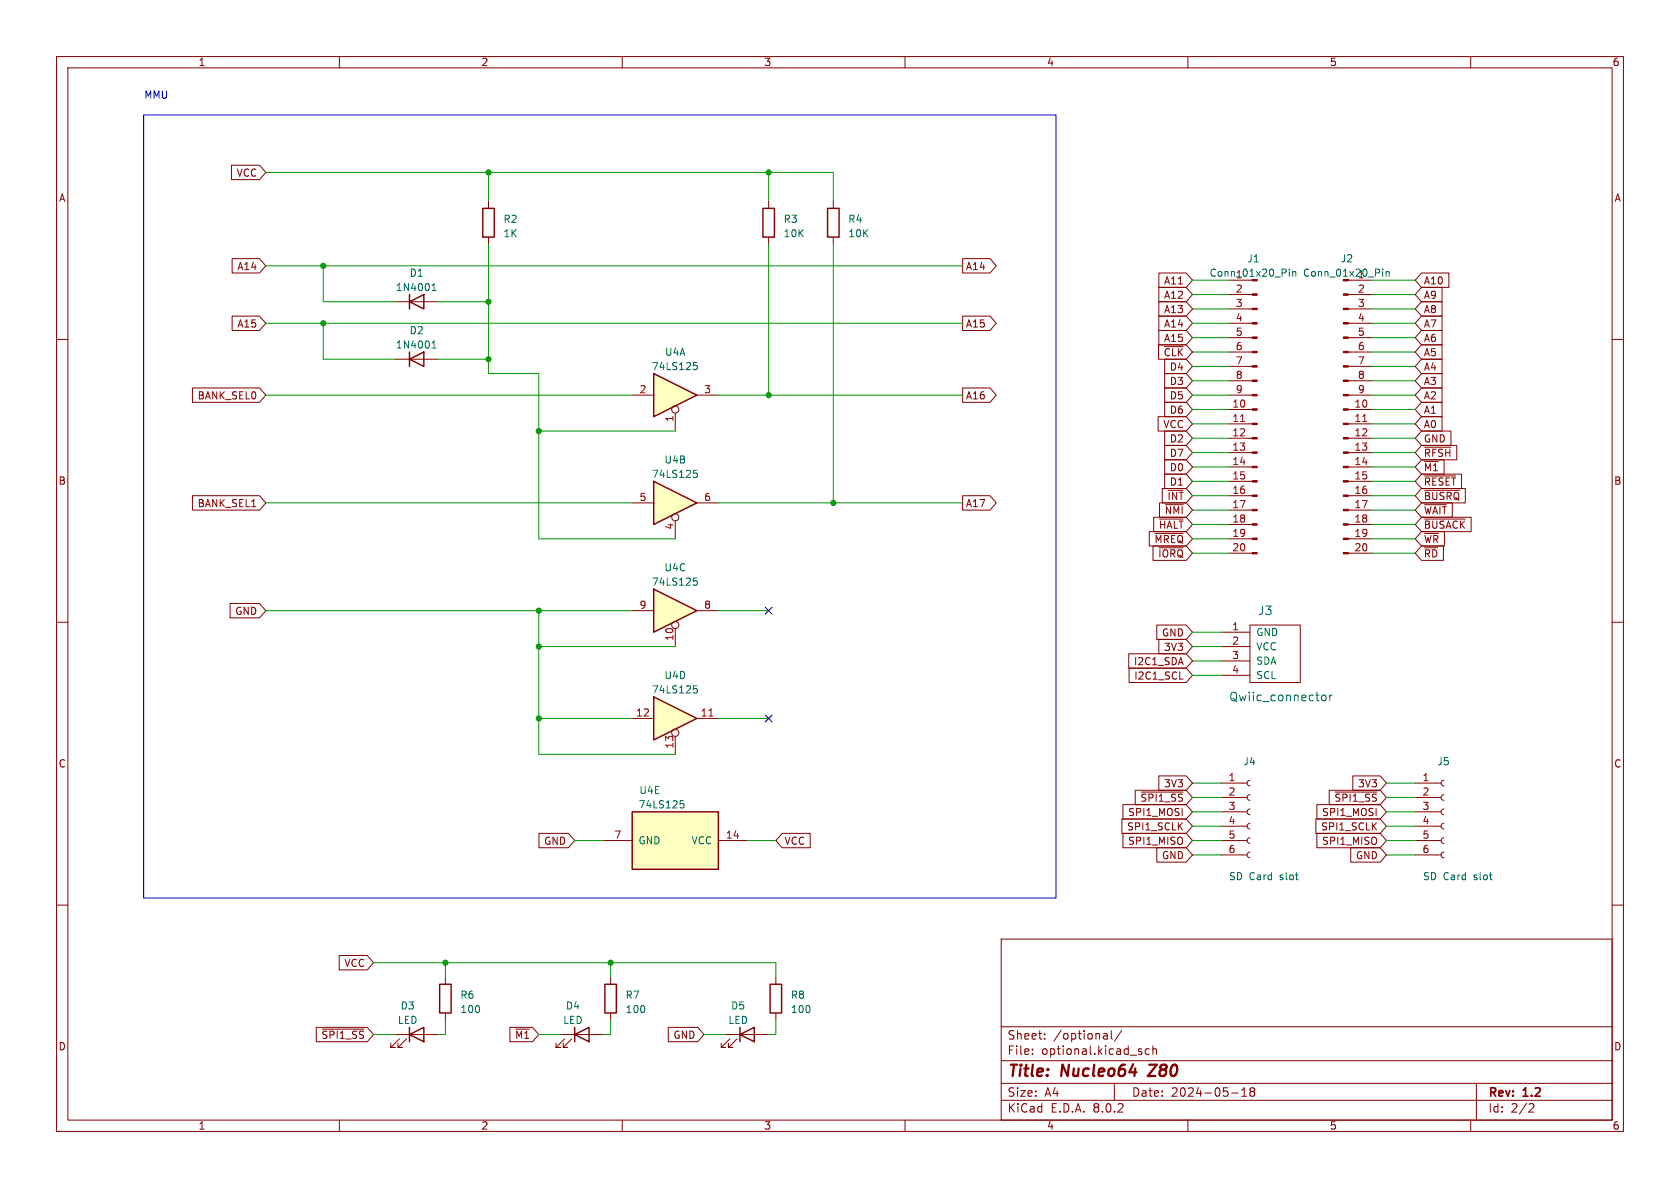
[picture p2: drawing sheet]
<svg xmlns="http://www.w3.org/2000/svg" width="297mm" height="210mm" viewBox="0 0 297 210" stroke-linecap="round" stroke-linejoin="round" font-family="sans-serif">
<g fill="none" stroke="#840000" stroke-width=".18">
<path d="M10 10h277v190h-277zM12 12h273v186h-273zM60 10v2M110 10v2M160 10v2M210 10v2M260 10v2M10 60h2M285 60h2M10 110h2M285 110h2M10 160h2"/>
<path d="M285 160h2M177 166h108v32h-108zM60 198v2M110 198v2M160 198v2M177 194.5h108M177 191.5h108M177 187.5h108M177 181.5h108M182.5 186.3v.1M182.5 185.5v.1M184.7 183.6v.1"/>
<path d="M184.7 182.8v.1M195.2 182.7h.3l.2 .2v.8M195.7 183.6l-.5 .1M195.7 183.1h-.5M196.5 182.2v1.3l.2 .2M197 191.5v3M198.3 182.1l-1.3 2M201.8 186v.3M203.2 185.5l-.5-.1-.2 .3v.4l.1 .2h.6M203.8 185.5l.2-.1 .4 .1 .1 .9M203.8 184.9v1.5M210 198v2"/>
<path d="M217.7 193.2h1.2M219.5 193.8h.9M219.5 192.7l.5-.4v1.5M221.2 192.9l-.2 .3v.3l.2 .3 .5-.1 .1-.2-.1-.4-.2-.2M221.2 192.9l-.2-.2 .2-.4 .5 .1 .1 .2-.3 .3M221.2 192.9h.3M260 198v2M261 191.5v6.5M270.5 195.1l.5 .1 .2 .3-1 1.1h1"/>
</g>
<path d="M204.5 188.2l-1.6 2h1.4" fill="none" stroke="#840000" stroke-width=".4"/>
<path d="M115.6 85.1l7.6 3.8-7.6 3.8z" fill="#ffffc2"/>
<path d="M115.6 85.1l7.6 3.8-7.6 3.8z" fill="none" stroke="#840000" stroke-width=".25"/>
<g fill="none" stroke="#840000" stroke-width=".18">
<path d="M111.8 88.9h3.8M119.4 92.1v3.2M123.2 88.9h3.8"/>
<circle cx="119.4" cy="91.4" r=".63"/>
</g>
<path d="M122.6 83.1h.6M122.7 83.6h.3l.3 .3-.1 .4-.5 .1" fill="none" stroke="#006464" stroke-width=".18"/>
<path d="M115.6 123.2l7.6 3.8-7.6 3.8z" fill="#ffffc2"/>
<path d="M115.6 123.2l7.6 3.8-7.6 3.8z" fill="none" stroke="#840000" stroke-width=".25"/>
<g fill="none" stroke="#840000" stroke-width=".18">
<path d="M111.8 127h3.8M119.4 130.2v3.2M123.2 127h3.8"/>
<circle cx="119.4" cy="129.5" r=".63"/>
</g>
<path d="M125.3 126.6h.8" fill="none" stroke="#a90000" stroke-width=".18"/>
<path d="M122.6 121.2h.6M122.7 121.7h.3l.3 .3-.1 .4-.5 .1" fill="none" stroke="#006464" stroke-width=".18"/>
<path d="M111.8 143.5h15.2v10.2h-15.2z" fill="#ffffc2"/>
<path d="M111.8 143.5h15.2v10.2h-15.2z" fill="none" stroke="#840000" stroke-width=".25"/>
<path d="M106.7 148.6h5.1M127 148.6h5.1" fill="none" stroke="#840000" stroke-width=".18"/>
<path d="M120.3 141.5h.6M120.4 142h.3l.2 .3v.4l-.5 .1" fill="none" stroke="#006464" stroke-width=".18"/>
<path d="M115.6 104.1l7.6 3.9-7.6 3.8z" fill="#ffffc2"/>
<path d="M134.9 36.8h2v5.1h-2zM115.6 104.1l7.6 3.9-7.6 3.8zM136.1 174h2.1v5.1h-2.1z" fill="none" stroke="#840000" stroke-width=".25"/>
<g fill="none" stroke="#840000" stroke-width=".18">
<path d="M135.9 35.6v1.2M135.9 41.9v1.3M111.8 108h3.8M119.4 111.1v3.2M123.2 108h3.8M137.2 172.7v1.3M137.2 179.1v1.2"/>
<circle cx="119.4" cy="110.5" r=".63"/>
</g>
<path d="M122.6 102.2h.6M122.7 102.7h.3l.3 .2-.1 .5h-.5" fill="none" stroke="#006464" stroke-width=".18"/>
<path d="M115.6 66l7.6 3.9-7.6 3.8z" fill="#ffffc2"/>
<g fill="none" stroke="#840000" stroke-width=".25">
<path d="M85.3 36.8h2.1v5.1h-2.1zM146.3 36.8h2v5.1h-2zM72.4 53.3l2.5-1.2v2.5zM72.4 52.1v2.5M72.4 63.5l2.5-1.3v2.6zM72.4 62.2v2.6M115.6 66l7.6 3.9-7.6 3.8zM77.7 174h2.1v5.1h-2.1zM106.9 174h2.1v5.1h-2.1zM72.4 182.9l2.5-1.3v2.6zM72.4 181.6v2.6M101.6 182.9l2.5-1.3v2.6z"/>
<path d="M101.6 181.6v2.6M130.8 182.9l2.5-1.3v2.6zM130.8 181.6v2.6"/>
</g>
<g fill="none" stroke="#840000" stroke-width=".18">
<path d="M40.9 29.2h5l1.1 1.3-1.1 1.3h-5zM86.4 35.6v1.2M147.3 35.6v1.2M41 45.7h4.9l1.1 1.3-1.1 1.3h-4.9zM41 55.9h4.9l1.1 1.3-1.1 1.2h-4.9zM69.8 53.3h7.7M86.4 41.9v1.3M147.3 41.9v1.3M170.2 55.9h4.8l1.1 1.3-1.1 1.2h-4.8zM170.2 45.7h4.8l1.1 1.3-1.1 1.3h-4.8zM204.9 53.3h4.8l1.1 1.3-1.1 1.3h-4.8zM204.9 50.8h4.8l1.1 1.3-1.1 1.2h-4.8z"/>
<path d="M204.9 48.3h4.8l1.1 1.2-1.1 1.3h-4.8zM204.9 55.9h4.8l1.1 1.3-1.1 1.2h-4.8zM204.9 58.4h4.8l1.1 1.3-1.1 1.3h-4.8zM217.2 59.7h4.2M217.2 57.2h4.2M217.2 54.6h4.2M217.2 52.1h4.2M217.2 49.5h3.8M238.4 59.7h4.2M238.4 57.2h4.2M238.4 54.6h4.2M238.4 52.1h4.2"/>
<path d="M238.8 49.5h3.8M251.3 53.3h3.6v2.6h-3.6l-1.1-1.3zM251.3 55.9h3.6v2.5h-3.6l-1.1-1.2zM251.3 58.4h3.6v2.6h-3.6l-1.1-1.3zM251.3 50.8h3.6v2.5h-3.6l-1.1-1.2zM251.3 48.3h4.8v2.5h-4.8l-1.1-1.3zM34 68.6h11.9l1.1 1.3-1.1 1.2h-11.9zM69.8 63.5h7.7M111.8 69.9h3.8M119.4 73v3.2M123.2 69.9h3.8M170.2 68.6h4.8l1.1 1.3-1.1 1.2h-4.8z"/>
<path d="M204.7 73.7h5l1.1 1.2-1.1 1.3h-5zM204.8 61h4.9l1.1 1.2-1.1 1.3h-4.9zM205.8 61.3h3.4M205.9 68.6h3.8l1.1 1.3-1.1 1.2h-3.8zM205.9 76.2h3.8l1.1 1.3-1.1 1.2h-3.8zM205.9 63.5h3.8l1.1 1.3-1.1 1.2h-3.8zM205.9 71.1h3.8l1.1 1.3-1.1 1.3h-3.8zM205.9 78.7h3.8l1.1 1.3-1.1 1.3h-3.8zM205.9 66h3.8l1.1 1.3-1.1 1.3h-3.8zM217.2 69.9h4.2M217.2 77.5h4.2M217.2 74.9h4.2"/>
<path d="M217.2 72.4h4.2M217.2 67.3h4.2M217.2 64.8h4.2M217.2 62.2h4.2M238.4 69.9h4.2M238.4 77.5h4.2M238.4 74.9h4.2M238.4 72.4h4.2M238.4 67.3h4.2M238.4 64.8h4.2M238.4 62.2h4.2M251.3 63.5h3.6v2.5h-3.6l-1.1-1.2z"/>
<path d="M251.3 61h3.6v2.5h-3.6l-1.1-1.3zM251.3 68.6h3.6v2.5h-3.6l-1.1-1.2zM251.3 66h3.6v2.6h-3.6l-1.1-1.3zM251.3 73.7h3.6v2.5h-3.6l-1.1-1.3zM251.3 78.7h6.2v2.6h-6.2l-1.1-1.3zM251.3 76.2h5.2v2.5h-5.2l-1.1-1.2zM251.3 71.1h3.6v2.6h-3.6l-1.1-1.3zM251.8 79.1h4.7M34 87.6h11.9l1.1 1.3-1.1 1.3h-11.9zM170.2 87.6h4.8l1.1 1.3-1.1 1.3h-4.8zM203.2 94h6.5l1.1 1.3-1.1 1.2h-6.5zM203.8 96.5h5.9l1.1 1.3-1.1 1.3h-5.9z"/>
<path d="M204 91.4h5.7l1.1 1.3-1.1 1.3h-5.7zM204.2 94.3h5M204.9 96.8h4.3M205 88.9h4.7l1.1 1.3-1.1 1.2h-4.7zM205 91.8h4.2M205.5 86.4h4.2l1.1 1.2-1.1 1.3h-4.2zM205.9 81.3h3.8l1.1 1.3-1.1 1.2h-3.8zM205.9 83.8h3.8l1.1 1.3-1.1 1.3h-3.8zM206 89.2h3.2M206.5 86.7h2.7M217.2 97.8h4.2M217.2 95.3h4.2"/>
<path d="M217.2 92.7h4.2M217.2 90.2h4.2M217.2 87.6h4.2M217.2 85.1h4.2M217.2 82.6h4.2M217.2 80h4.2M238.4 97.8h4.2M238.4 95.3h4.2M238.4 92.7h4.2M238.4 90.2h4.2M238.4 87.6h4.2M238.4 85.1h4.2"/>
<path d="M238.4 82.6h4.2M238.4 80h4.2M251.3 86.4h7.7v2.5h-7.7l-1.1-1.3zM251.3 91.4h8.8v2.6h-8.8l-1.1-1.3zM251.3 96.5h3.9v2.6h-3.9l-1.1-1.3zM251.3 83.8h7.1v2.6h-7.1l-1.1-1.3zM251.3 88.9h5.4v2.5h-5.4l-1.1-1.2zM251.3 94h4.1v2.5h-4.1l-1.1-1.2zM251.3 81.3h4v2.5h-4l-1.1-1.2zM251.8 86.7h6.2M251.8 91.8h7.2M251.8 84.1h5.5"/>
<path d="M251.8 89.2h3.9M40.7 106.7h5.2l1.1 1.3-1.1 1.2h-5.2zM199.5 115.6h10.2l1.1 1.2-1.1 1.3h-10.2zM199.6 118.1h10.1l1.1 1.3-1.1 1.3h-10.1zM204.5 110.5h5.2l1.1 1.3-1.1 1.2h-5.2zM204.9 113h4.8l1.1 1.3-1.1 1.3h-4.8zM215.9 111.8h5.1M215.9 114.3h5.1M215.9 116.8h5.1M215.9 119.4h5.1M221 110.5h8.9v10.2h-8.9zM200.7 139.7h9l1.1 1.3-1.1 1.2h-9z"/>
<path d="M204.9 137.2h4.8l1.1 1.2-1.1 1.3h-4.8zM208.6 120.1h.6M215.9 138.4h4.6M221 137.9l-.4 .2-.1 .3 .1 .4 .4 .1M235 139.7h9l1.1 1.3-1.1 1.2h-9zM239.2 137.2h4.8l1.1 1.2-1.1 1.3h-4.8zM250.2 138.4h4.6M255.3 137.9l-.4 .2-.1 .3 .1 .4 .4 .1M95.3 147.3h5.2l1.1 1.3-1.1 1.3h-5.2zM138.3 147.3h4.9v2.6h-4.9l-1.1-1.3zM198.3 144.8h11.4l1.1 1.3-1.1 1.2h-11.4zM198.5 147.3h11.2l1.1 1.3-1.1 1.3h-11.2z"/>
<path d="M198.5 142.2h11.2l1.1 1.3-1.1 1.3h-11.2zM201.7 140h7.5M204.5 149.9h5.2l1.1 1.2-1.1 1.3h-5.2zM215.9 151.1h4.6M215.9 148.6h4.6M215.9 146.1h4.6M215.9 143.5h4.6M215.9 141h4.6M221 150.6l-.4 .2-.1 .3 .1 .4 .4 .1M221 148.1l-.4 .1-.1 .4 .1 .3 .4 .2M221 145.5l-.4 .2-.1 .4 .1 .3 .4 .2M221 143l-.4 .2-.1 .3 .1 .4 .4 .1"/>
<path d="M221 140.5l-.4 .1-.1 .4 .1 .3 .4 .2M232.6 144.8h11.4l1.1 1.3-1.1 1.2h-11.4zM232.8 142.2h11.2l1.1 1.3-1.1 1.3h-11.2zM232.8 147.3h11.2l1.1 1.3-1.1 1.3h-11.2zM236 140h7.5M238.8 149.9h5.2l1.1 1.2-1.1 1.3h-5.2zM250.2 151.1h4.6M250.2 148.6h4.6M250.2 146.1h4.6M250.2 143.5h4.6M250.2 141h4.6M255.3 150.6l-.4 .2-.1 .3 .1 .4 .4 .1"/>
<path d="M255.3 148.1l-.4 .1-.1 .4 .1 .3 .4 .2M255.3 145.5l-.4 .2-.1 .4 .1 .3 .4 .2M255.3 143l-.4 .2-.1 .3 .1 .4 .4 .1M255.3 140.5l-.4 .1-.1 .4 .1 .3 .4 .2M60 168.9h4.9l1.1 1.3-1.1 1.3h-4.9zM78.7 172.7v1.3M78.7 179.1v1.2M107.9 172.7v1.3M107.9 179.1v1.2M55.9 181.6h9l1.1 1.3-1.1 1.3h-9zM57 181.9h7.4M69.8 182.9h7.7"/>
<path d="M70.6 183.6l-1.5 1.6h.7h-.7v-.8M71.9 183.6l-1.5 1.6h.7h-.7v-.8M90.1 181.6h4l1.1 1.3-1.1 1.3h-4zM91.2 181.9h2.4M99.1 182.9h7.6M99.8 183.6l-1.5 1.6h.8h-.8v-.8M101.1 183.6l-1.5 1.6h.7h-.7v-.8M118.1 181.6h5.2l1.2 1.3-1.2 1.3h-5.2zM128.3 182.9h7.6M129 183.6l-1.5 1.6h.8h-.8v-.8M130.3 183.6l-1.5 1.6h.7h-.7v-.8"/>
<circle cx="119.4" cy="72.4" r=".63"/>
</g>
<g fill="none" stroke="#006464" stroke-width=".18">
<path d="M76.4 50.5l.3-.4v1.3M76.4 51.4h.7M227.9 47.6v.1M227.9 48v.8M228.5 48v.8M228.5 48.1l.2-.1 .3 .1 .1 .7M244.4 47.6v.1M244.4 48v.8M245 48.1l.2-.1 .3 .1 .1 .7M245 48v.8M76.4 61.5h.7M76.4 60.6l.3-.3v1.2"/>
<path d="M122.6 64.1h.6M122.7 64.6h.3l.3 .2-.1 .5h-.5M233.6 123.2l.3-.3h.4l.1 .3v.4l-.1 .2-.4 .1-.3-.3M235.1 122.9v1M235.5 122.9h-.3l-.1 .3"/>
</g>
<g fill="#840000" stroke="#840000" stroke-width=".18">
<path d="M221.4 97.7h.8v.2h-.8z"/>
<path d="M221.4 95.1h.8v.3h-.8z"/>
<path d="M221.4 92.6h.8v.2h-.8z"/>
<path d="M221.4 90h.8v.3h-.8z"/>
<path d="M221.4 87.5h.8v.3h-.8z"/>
<path d="M221.4 85h.8v.2h-.8z"/>
<path d="M221.4 82.4h.8v.3h-.8z"/>
<path d="M221.4 79.9h.8v.2h-.8z"/>
<path d="M221.4 77.3h.8v.3h-.8z"/>
<path d="M221.4 74.8h.8v.3h-.8z"/>
<path d="M221.4 72.3h.8v.2h-.8z"/>
<path d="M221.4 69.7h.8v.3h-.8z"/>
<path d="M221.4 67.2h.8v.2h-.8z"/>
<path d="M221.4 64.6h.8v.3h-.8z"/>
<path d="M221.4 62.1h.8v.3h-.8z"/>
<path d="M221.4 59.6h.8v.2h-.8z"/>
<path d="M221.4 57h.8v.3h-.8z"/>
<path d="M221.4 54.5h.8v.2h-.8z"/>
<path d="M221.4 51.9h.8v.3h-.8z"/>
<path d="M237.5 97.7h.9v.2h-.9z"/>
<path d="M237.5 95.1h.9v.3h-.9z"/>
<path d="M237.5 92.6h.9v.2h-.9z"/>
<path d="M237.5 90h.9v.3h-.9z"/>
<path d="M237.5 87.5h.9v.3h-.9z"/>
<path d="M237.5 85h.9v.2h-.9z"/>
<path d="M237.5 82.4h.9v.3h-.9z"/>
<path d="M237.5 79.9h.9v.2h-.9z"/>
<path d="M237.5 77.3h.9v.3h-.9z"/>
<path d="M237.5 74.8h.9v.3h-.9z"/>
<path d="M237.5 72.3h.9v.2h-.9z"/>
<path d="M237.5 69.7h.9v.3h-.9z"/>
<path d="M237.5 67.2h.9v.2h-.9z"/>
<path d="M237.5 64.6h.9v.3h-.9z"/>
<path d="M237.5 62.1h.9v.3h-.9z"/>
<path d="M237.5 59.6h.9v.2h-.9z"/>
<path d="M237.5 57h.9v.3h-.9z"/>
<path d="M237.5 54.5h.9v.2h-.9z"/>
<path d="M237.5 51.9h.9v.3h-.9z"/>
</g>
<path d="M219.3 74.5h.7M240.9 74.5h.7" fill="none" stroke="#a90000" stroke-width=".18"/>
<path d="M25.4 20.3h161.3v138.5h-161.3z" fill="none" stroke="#0000c2" stroke-width=".18"/>
<g fill="none" stroke="#009600" stroke-width=".18">
<path d="M47 30.5h100.3v5.1M86.4 30.5v5.1M135.9 30.5v5.1M47 57.2h123.2M47 47h123.2M57.1 47v6.3h12.7M57.1 57.2v6.3h12.7M77.5 53.3h8.9M86.4 43.2v22.8h8.8v29.3h24.2M135.9 43.2v26.7M147.3 43.2v45.7M210.8 57.2h6.4"/>
<path d="M210.8 49.5h6.4M210.8 54.6h6.4M210.8 59.7h6.4M210.8 52.1h6.4M242.6 57.2h7.6M242.6 49.5h7.6M242.6 54.6h7.6M242.6 59.7h7.6M242.6 52.1h7.6M47 69.9h64.8M77.5 63.5h8.9M95.2 76.2h24.2"/>
<path d="M127 69.9h43.2M210.8 67.3h6.4M210.8 69.9h6.4M210.8 77.5h6.4M210.8 72.4h6.4M210.8 62.2h6.4M210.8 64.8h6.4M210.8 74.9h6.4M242.6 67.3h7.6M242.6 69.9h7.6M242.6 77.5h7.6M242.6 72.4h7.6"/>
<path d="M242.6 62.2h7.6M242.6 64.8h7.6M242.6 74.9h7.6M47 88.9h64.8M127 88.9h43.2M210.8 87.6h6.4M210.8 95.3h6.4M210.8 85.1h6.4M210.8 90.2h6.4M210.8 92.7h6.4M210.8 80h6.4M210.8 82.6h6.4"/>
<path d="M210.8 97.8h6.4M242.6 87.6h7.6M242.6 95.3h7.6M242.6 85.1h7.6M242.6 90.2h7.6M242.6 92.7h7.6M242.6 80h7.6M242.6 82.6h7.6M242.6 97.8h7.6M47 108h64.8M95.2 114.3h24.2M95.2 108v25.4h24.2"/>
<path d="M127 108h8.9M210.8 111.8h5.1M210.8 114.3h5.1M210.8 116.8h5.1M210.8 119.4h5.1M95.2 127h16.6M127 127h8.9M210.8 138.4h5.1M245.1 138.4h5.1M101.6 148.6h5.1M132.1 148.6h5.1M210.8 148.6h5.1"/>
<path d="M210.8 141h5.1M210.8 151.1h5.1M210.8 143.5h5.1M210.8 146.1h5.1M245.1 148.6h5.1M245.1 141h5.1M245.1 151.1h5.1M245.1 143.5h5.1M245.1 146.1h5.1M66 170.2h71.2v2.5M78.7 170.2v2.5M107.9 170.2v2.5"/>
<path d="M66 182.9h3.8M78.7 180.3v2.6h-1.2M95.2 182.9h3.9M107.9 180.3v2.6h-1.2M124.5 182.9h3.8M137.2 180.3v2.6h-1.3"/>
</g>
<path d="M135.3 107.3l1.2 1.3M136.5 107.3l-1.2 1.3M135.3 126.4l1.2 1.2M136.5 126.4l-1.2 1.2" fill="none" stroke="#000084" stroke-width=".18"/>
<g fill="#009600" stroke="#009600" stroke-width=".18">
<circle cx="147.3" cy="88.9" r=".46"/>
<circle cx="135.9" cy="69.9" r=".46"/>
<circle cx="95.2" cy="76.2" r=".46"/>
<circle cx="135.9" cy="30.5" r=".46"/>
<circle cx="78.7" cy="170.2" r=".46"/>
<circle cx="107.9" cy="170.2" r=".46"/>
<circle cx="86.4" cy="53.3" r=".46"/>
<circle cx="86.4" cy="30.5" r=".46"/>
<circle cx="86.4" cy="63.5" r=".46"/>
<circle cx="57.1" cy="57.2" r=".46"/>
<circle cx="57.1" cy="47" r=".46"/>
<circle cx="95.2" cy="127" r=".46"/>
<circle cx="95.2" cy="114.3" r=".46"/>
<circle cx="95.2" cy="108" r=".46"/>
</g>
<g font-size="2.8" fill="#840000">
<text x="178" y="190.9">Title:</text>
<text x="187.7" y="190.9">Nucleo64</text>
<text x="204" y="190.9">Z80</text>
</g>
<g font-size="2.1" fill="#006464">
<text x="222.3" y="108.9">J3</text>
<text x="217.2" y="124.2">Qwiic_connector</text>
</g>
<g font-size="2.1" fill="#840000">
<text x="178" y="184">Sheet:</text>
<text x="186.2" y="184">/optional/</text>
<text x="178" y="186.7">File:</text>
<text x="184.1" y="186.7">optional.kicad_sch</text>
<text x="178" y="196.9">KiCad</text>
<text x="178" y="194.1">Size:</text>
<text x="184.7" y="194.1">A4</text>
<text x="185.7" y="196.9">E.D.A.</text>
<text x="193.3" y="196.9">8.0.2</text>
<text x="200" y="194.1">Date:</text>
<text x="207" y="194.1">2024-05-18</text>
<text x="263" y="194.3">Rev:</text>
<text x="263" y="196.9">Id:</text>
<text x="267.1" y="196.9">2/2</text>
<text x="269.4" y="194.3">1.2</text>
</g>
<g font-size="1.8" fill="#840000">
<text x="35" y="11.9">1</text>
<text x="85" y="11.9">2</text>
<text x="135" y="11.9">3</text>
<text x="185" y="11.9">4</text>
<text x="235" y="11.9">5</text>
<text x="285" y="11.9">6</text>
<text x="10.3" y="35.9">A</text>
<text x="41.7" y="31.4">VCC</text>
<text x="285.3" y="35.9">A</text>
<text x="41.9" y="47.9">A14</text>
<text x="170.7" y="47.9">A14</text>
<text x="205.7" y="53">A12</text>
<text x="205.7" y="50.5">A11</text>
<text x="251.6" y="53">A9</text>
<text x="251.6" y="50.5">A10</text>
<text x="41.9" y="58.1">A15</text>
<text x="170.7" y="58.1">A15</text>
<text x="205.7" y="55.6">A13</text>
<text x="205.7" y="58.1">A14</text>
<text x="251.6" y="55.6">A8</text>
<text x="251.6" y="58.1">A7</text>
<text x="205.6" y="63.2">~{CLK}</text>
<text x="205.7" y="60.6">A15</text>
<text x="206.7" y="65.7">D4</text>
<text x="251.6" y="65.7">A4</text>
<text x="251.6" y="63.2">A5</text>
<text x="251.6" y="60.6">A6</text>
<text x="34.8" y="70.8">BANK_SEL0</text>
<text x="170.7" y="70.8">A16</text>
<text x="206.7" y="70.8">D5</text>
<text x="206.7" y="68.3">D3</text>
<text x="251.6" y="70.8">A2</text>
<text x="251.6" y="68.3">A3</text>
<text x="205.6" y="75.9">VCC</text>
<text x="206.7" y="73.3">D6</text>
<text x="251.6" y="75.9">A0</text>
<text x="251.6" y="73.3">A1</text>
<text x="206.7" y="83.5">D0</text>
<text x="206.7" y="78.4">D2</text>
<text x="206.7" y="81">D7</text>
<text x="251.6" y="83.5">~{M1}</text>
<text x="251.6" y="81">~{RFSH}</text>
<text x="251.6" y="78.4">GND</text>
<text x="10.3" y="85.9">B</text>
<text x="34.8" y="89.9">BANK_SEL1</text>
<text x="170.7" y="89.9">A17</text>
<text x="206.3" y="88.6">~{INT}</text>
<text x="206.7" y="86">D1</text>
<text x="251.6" y="88.6">~{BUSRQ}</text>
<text x="251.6" y="86">~{RESET}</text>
<text x="285.3" y="85.9">B</text>
<text x="204.8" y="93.7">~{HALT}</text>
<text x="205.8" y="91.1">~{NMI}</text>
<text x="251.6" y="93.7">~{BUSACK}</text>
<text x="251.6" y="91.1">~{WAIT}</text>
<text x="204" y="96.2">~{MREQ}</text>
<text x="204.7" y="98.7">~{IORQ}</text>
<text x="251.6" y="98.7">~{RD}</text>
<text x="251.6" y="96.2">~{WR}</text>
<text x="41.5" y="108.9">GND</text>
<text x="205.3" y="112.7">GND</text>
<text x="200.4" y="117.8">I2C1_SDA</text>
<text x="205.7" y="115.3">3V3</text>
<text x="200.4" y="120.3">I2C1_SCL</text>
<text x="10.3" y="135.9">C</text>
<text x="285.3" y="135.9">C</text>
<text x="201.5" y="141.9">~{SPI1_SS}</text>
<text x="205.7" y="139.4">3V3</text>
<text x="235.8" y="141.9">~{SPI1_SS}</text>
<text x="240" y="139.4">3V3</text>
<text x="96.1" y="149.5">GND</text>
<text x="138.6" y="149.5">VCC</text>
<text x="199.1" y="147">SPI1_SCLK</text>
<text x="199.3" y="149.5">SPI1_MISO</text>
<text x="199.3" y="144.5">SPI1_MOSI</text>
<text x="233.4" y="147">SPI1_SCLK</text>
<text x="233.6" y="144.5">SPI1_MOSI</text>
<text x="233.6" y="149.5">SPI1_MISO</text>
<text x="205.3" y="152.1">GND</text>
<text x="239.6" y="152.1">GND</text>
<text x="60.8" y="171.1">VCC</text>
<text x="10.3" y="185.9">D</text>
<text x="56.7" y="183.8">~{SPI1_SS}</text>
<text x="91" y="183.8">~{M1}</text>
<text x="119" y="183.8">GND</text>
<text x="285.3" y="185.9">D</text>
<text x="35" y="199.9">1</text>
<text x="85" y="199.9">2</text>
<text x="135" y="199.9">3</text>
<text x="185" y="199.9">4</text>
<text x="235" y="199.9">5</text>
<text x="285" y="199.9">6</text>
</g>
<text font-size="1.8" fill="#0000c2" x="25.4" y="17.5">MMU</text>
<g font-size="1.8" fill="#006464">
<text x="88.9" y="39.6">R2</text>
<text x="138.4" y="39.6">R3</text>
<text x="149.9" y="39.6">R4</text>
<text x="88.9" y="42.1">1K</text>
<text x="138.4" y="42.1">10K</text>
<text x="149.9" y="42.1">10K</text>
<text x="220.4" y="46.6">J1</text>
<text x="236.9" y="46.6">J2</text>
<text x="69.9" y="51.7">1N4001</text>
<text x="72.3" y="49.1">D1</text>
<text x="213.7" y="49.1">Conn_01x20_Pin</text>
<text x="218.4" y="49.3">1</text>
<text x="230.3" y="49.1">Conn_01x20_Pin</text>
<text x="240" y="49.3">1</text>
<text x="72.3" y="59.3">D2</text>
<text x="69.9" y="61.8">1N4001</text>
<text x="115.1" y="65.6">74LS125</text>
<text x="117.5" y="63.1">U4A</text>
<text x="117.4" y="82.1">U4B</text>
<text x="115.1" y="84.7">74LS125</text>
<text x="117.4" y="101.2">U4C</text>
<text x="115.1" y="103.7">74LS125</text>
<text x="222" y="112.6">GND</text>
<text x="222" y="115.2">VCC</text>
<text x="222" y="117.7">SDA</text>
<text x="115.1" y="122.8">74LS125</text>
<text x="117.4" y="120.2">U4D</text>
<text x="222" y="120.2">SCL</text>
<text x="219.7" y="135.5">J4</text>
<text x="254" y="135.5">J5</text>
<text x="112.8" y="143.1">74LS125</text>
<text x="112.9" y="140.6">U4E</text>
<text x="112.8" y="149.5">GND</text>
<text x="122.2" y="149.5">VCC</text>
<text x="217.2" y="155.8">SD Card</text>
<text x="226.4" y="155.8">slot</text>
<text x="251.5" y="155.8">SD Card</text>
<text x="260.6" y="155.8">slot</text>
<text x="70.7" y="178.7">D3</text>
<text x="81.3" y="176.8">R6</text>
<text x="81.3" y="179.3">100</text>
<text x="99.9" y="178.7">D4</text>
<text x="110.5" y="176.8">R7</text>
<text x="110.5" y="179.3">100</text>
<text x="129.2" y="178.7">D5</text>
<text x="139.7" y="176.8">R8</text>
<text x="139.7" y="179.3">100</text>
<text x="70.2" y="181.2">LED</text>
<text x="99.5" y="181.2">LED</text>
<text x="128.7" y="181.2">LED</text>
</g>
<g font-size="1.8" fill="#a90000">
<text x="218.4" y="51.8">2</text>
<text x="240" y="51.8">2</text>
<text x="218.4" y="54.4">3</text>
<text x="218.4" y="56.9">4</text>
<text x="218.4" y="59.4">5</text>
<text x="240" y="54.4">3</text>
<text x="240" y="56.9">4</text>
<text x="240" y="59.4">5</text>
<text x="218.4" y="62">6</text>
<text x="218.4" y="64.5">7</text>
<text x="240" y="62">6</text>
<text x="240" y="64.5">7</text>
<text x="113" y="69.6">2</text>
<text x="124.4" y="69.6">3</text>
<text x="218.4" y="67.1">8</text>
<text x="218.4" y="69.6">9</text>
<text x="240" y="67.1">8</text>
<text x="240" y="69.6">9</text>
<text x="119.1" y="74.7" transform="rotate(-90 119.1 74.7)">1</text>
<text x="217.8" y="72.1">10</text>
<text x="217.8" y="74.7">11</text>
<text x="217.8" y="77.2">12</text>
<text x="239.4" y="72.1">10</text>
<text x="239.4" y="74.7">11</text>
<text x="239.4" y="77.2">12</text>
<text x="217.8" y="79.8">13</text>
<text x="217.8" y="82.3">14</text>
<text x="239.4" y="79.8">13</text>
<text x="239.4" y="82.3">14</text>
<text x="113" y="88.6">5</text>
<text x="124.4" y="88.6">6</text>
<text x="217.8" y="84.8">15</text>
<text x="217.8" y="87.4">16</text>
<text x="217.8" y="89.9">17</text>
<text x="239.4" y="84.8">15</text>
<text x="239.4" y="87.4">16</text>
<text x="239.4" y="89.9">17</text>
<text x="119.1" y="93.7" transform="rotate(-90 119.1 93.7)">4</text>
<text x="217.8" y="92.5">18</text>
<text x="217.8" y="95">19</text>
<text x="239.4" y="92.5">18</text>
<text x="239.4" y="95">19</text>
<text x="217.8" y="97.5">20</text>
<text x="239.4" y="97.5">20</text>
<text x="113" y="107.7">9</text>
<text x="124.4" y="107.7">8</text>
<text x="119.1" y="113.4" transform="rotate(-90 119.1 113.4)">10</text>
<text x="217.7" y="111.5">1</text>
<text x="217.7" y="114">2</text>
<text x="217.7" y="116.6">3</text>
<text x="217.7" y="119.1">4</text>
<text x="112.4" y="126.7">12</text>
<text x="123.8" y="126.7">11</text>
<text x="119.1" y="132.4" transform="rotate(-90 119.1 132.4)">13</text>
<text x="217.1" y="138.2">1</text>
<text x="217.1" y="140.7">2</text>
<text x="217.1" y="143.3">3</text>
<text x="251.4" y="138.2">1</text>
<text x="251.4" y="140.7">2</text>
<text x="251.4" y="143.3">3</text>
<text x="108.5" y="148.3">7</text>
<text x="128.2" y="148.3">14</text>
<text x="217.1" y="145.8">4</text>
<text x="217.1" y="148.3">5</text>
<text x="251.4" y="145.8">4</text>
<text x="251.4" y="148.3">5</text>
<text x="217.1" y="150.9">6</text>
<text x="251.4" y="150.9">6</text>
</g>
</svg>
